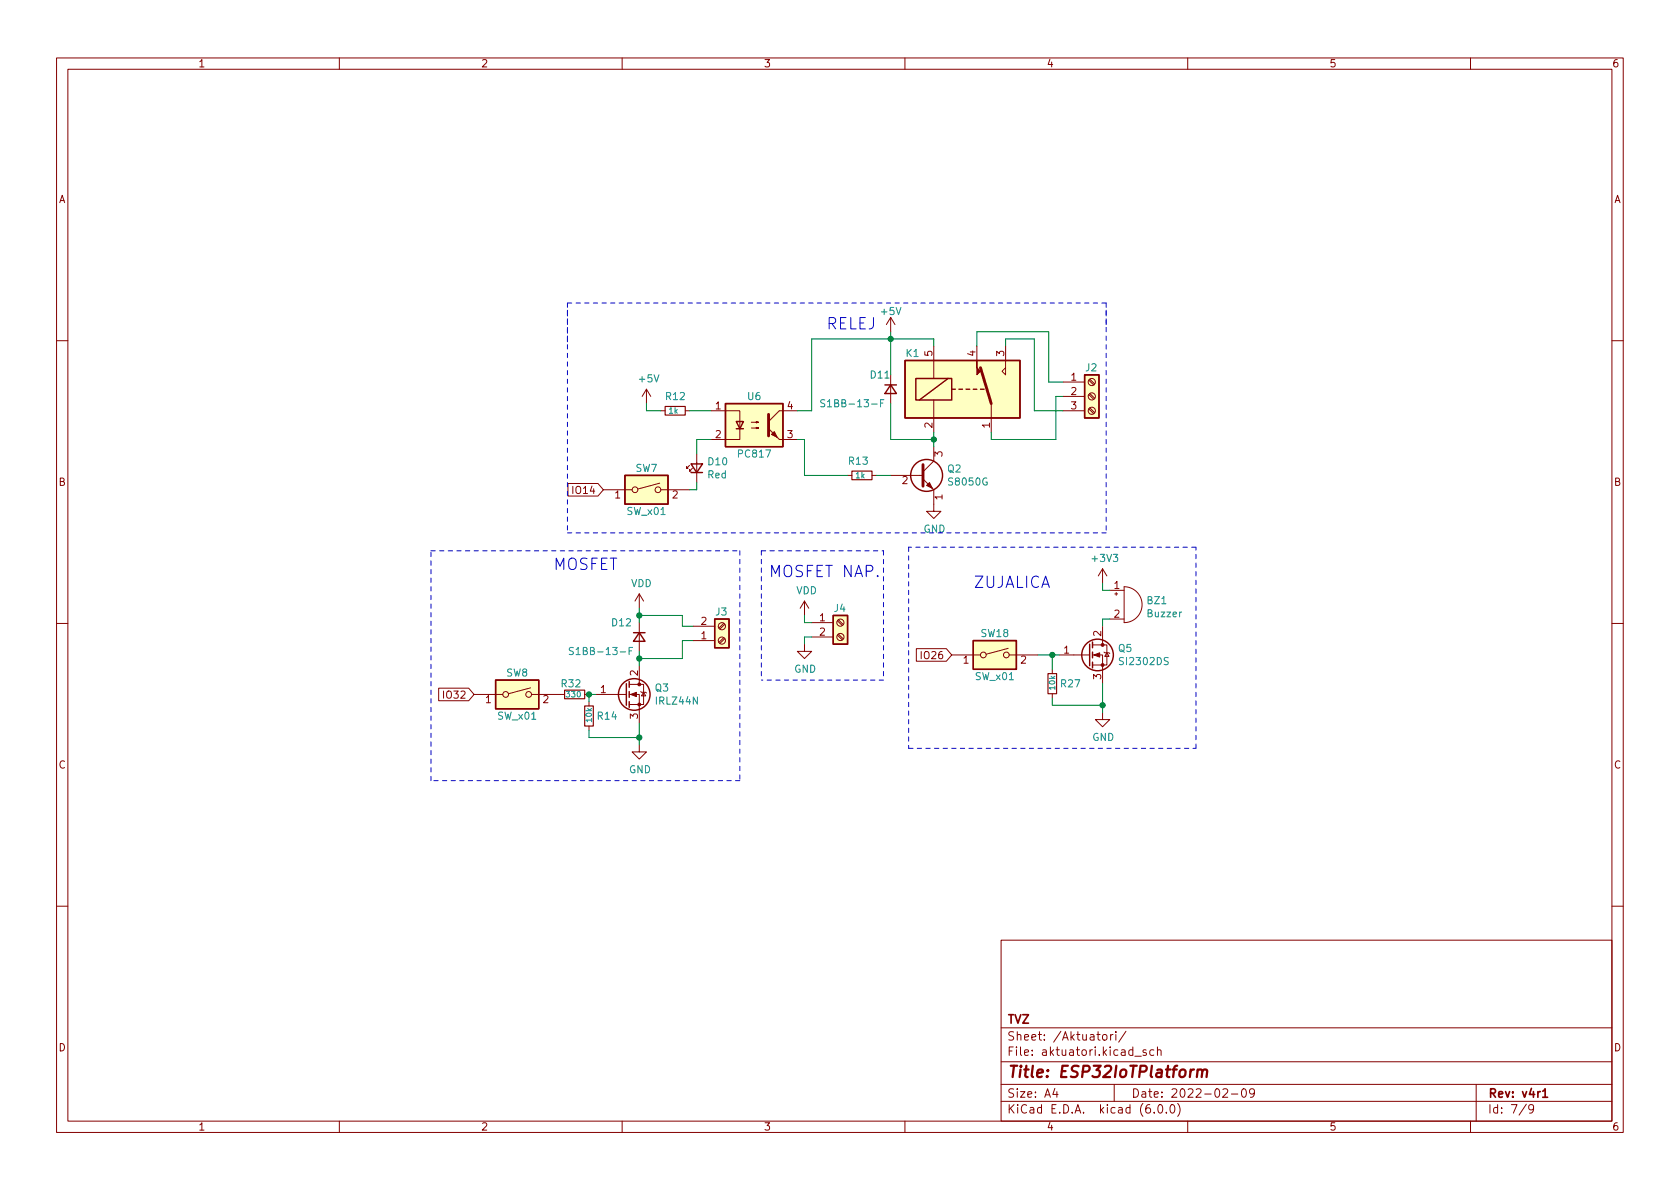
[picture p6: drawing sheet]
<svg xmlns="http://www.w3.org/2000/svg" width="297mm" height="210mm" viewBox="0 0 297 210" stroke-linecap="round" stroke-linejoin="round" font-family="sans-serif">
<g fill="none" stroke="#840000" stroke-width=".18">
<path d="M10 10.2h277v190.1h-277zM12 12.2h273v186.1h-273zM60 10.2v2M110 10.2v2M160 10.2v2M210 10.2v2M260 10.2v2M157.5 56.1v2.6M157.5 56.1l-.8 1.3M157.5 56.1l.7 1.3M10 60.2h2M114.3 68.8l-.8 1.3"/>
<path d="M114.3 68.8v2.6M114.3 68.8l.8 1.3M116.8 72.6h.8M121.2 72.6h.7M125.7 72.6h5.1v5.1h-5.1M132.8 75.7h1.3l-.4 .1v-.2l.4 .1M132.8 74.7h1.3l-.4 .1v-.3l.4 .2M137.8 77.7h3.2M141 72.6h-3.2l-1.9 1.9M157.5 66.3v5.1M165.1 61.2v5.7M165.1 70.7v5.7"/>
<path d="M165.1 79v2.5l-1.9 1.9M172.7 61.2v2.5M175.3 71.4v5M177.8 61.2v5.1l-.6-.6 .6-.7M188 72.6h3.8M188 67.6h3.8M188 70.1h3.8M192.5 72.3l.9 .8M192.5 69.8l.9 .8M192.5 67.2l.9 .9M192.7 72.1l.8 .9M192.7 69.6l.8 .8"/>
<path d="M192.7 67.1l.8 .8M285 60.2h2M100.4 85.5h5.3l1 1.1-1 1.1h-5.3zM106.7 86.6h5.1M116.7 85.4l-3.9 1.1M116.8 86.6h5.1M121.9 82.3l-.5 .5v-.3v.3h.3M122.4 82.8l-.5 .5v-.2v.2h.3M123.2 80.3v5M149.9 84.1h.7M154.2 84.1h.7M157.5 84.1h5.7"/>
<path d="M163.2 84.7l1.9 1.9v3.8h1.3l-1.3 1.3-1.3-1.3h1.3M10 110.2h2M113 105v2.6M113 110.1v5.1M113 117.7v3.3M113 105l-.7 1.3M113 105l.8 1.3M122.6 113.3h3.8M122.6 110.7h3.8M128 110.2l-.9 .9M128 112.8l-.9 .8M128.1 110.4l-.8 .8"/>
<path d="M128.1 112.9l-.8 .9M142.2 113.9v1.3h1.3l-1.3 1.3-1.2-1.3h1.2M142.2 106.3l-.7 1.3M142.2 106.3v2.5M142.2 106.3l.8 1.3M143.5 110.1h3.8M143.5 112.6h3.8M148.1 112.3l.8 .9M148.1 109.8l.8 .8M148.2 112.1l.9 .9M148.2 109.6l.9 .8M162 114.7h5.3l1 1.1-1 1.1h-5.3z"/>
<path d="M168.3 115.8h5.1M178.3 114.6l-3.9 1.1M178.4 115.8h5.1M186.1 118.4v.7M187.3 115.8h5.4M193.2 115.8h1.7v5.1M193.2 114h2.5v3.6h-2.5M194.9 100.6l-.7 1.2M194.9 100.6v2.5M194.9 110.7v3.3M194.9 100.6l.8 1.2M195.2 115.3l.1 .1h.8l.1 .2"/>
<path d="M195.7 115.4l.4 .7h-.8zM196.2 104.4h2.6M196.2 109.5h2.6M197.1 105h.5M197.4 104.8v.5M198.8 103.8v6.3M198.8 103.8a3.2 3.2 0 0 1 3.1 3.1 3.2 3.2 0 0 1-3.1 3.2M285 110.2h2M77.6 121.7h5.3l.9 1.1-.9 1.1h-5.3zM83.8 122.8h5.1M93.8 121.6l-3.9 1.1M94 122.8h5.8"/>
<path d="M103.4 122.8h.7M104.1 124.1v.7M104.1 128.4v.8M105.4 122.8h5.3M111.3 122.8h1.7v5.1M111.3 121h2.5v3.6h-2.5M113 131.7v1.3h1.3l-1.3 1.2-1.2-1.2h1.2M113.3 122.3l.1 .1h.8l.1 .1M113.8 122.4l.4 .7h-.8zM186.1 122.7v.7M194.9 126v1.2h1.3l-1.3 1.3-1.2-1.3h1.2M10 160.2h2"/>
<path d="M177 166.3h108v32h-108zM285 160.2h2M60 198.3v2M110 198.3v2M160 198.3v2M177 194.8h108M177 191.8h108M177 187.8h108M177 181.8h108M186.5 192.5l-.4 1h1M186.9 193v1M195 183.1l.2-.2 .4 .2 .1 .5-.1 .3h-.4l-.2-.1z"/>
<path d="M196.4 182.9v1M196.8 182.9l-.3 .1-.1 .2M197 191.8v3M197.3 182.4v.2M197.3 182.9v1M199.1 182.4l-1.3 1.9M200.6 186.8h1.2M202.6 185.7l-.3-.1-.2 .2v.3l.5 .1v.4h-.5M204 185.7l-.4-.1-.3 .3v.4l.1 .3h.6M204.1 196.7v.1M204.6 185.8l.3-.2 .3 .1 .1 .9M204.6 185.1v1.5"/>
<path d="M204.9 195.4l.2-.1a.81 .81 0 0 1 .6 .7 .81 .81 0 0 1-.3 .8h-.2a.81 .81 0 0 1-.6-.6 .81 .81 0 0 1 .3-.8zM206.2 196.7v.1M207.1 195.4l.1-.1a.81 .81 0 0 1 .6 .7 .81 .81 0 0 1-.3 .8h-.1a.81 .81 0 0 1-.6-.6 .81 .81 0 0 1 .3-.8zM208.2 195.1a1.72 1.72 0 0 1 0 2.3M210 198.3v2M216.2 192.7l.6-.2 .2 .2 .1 .3-1 1h1M217.7 193.5h1.2M219.7 192.6l.2-.1a.81 .81 0 0 1 .5 .7 .81 .81 0 0 1-.3 .8h-.1a.81 .81 0 0 1-.6-.6 .81 .81 0 0 1 .3-.8zM221.8 193.2l-.3 .3-.4-.1-.2-.2 .2-.6 .4-.1 .2 .2a.99 .99 0 0 1-.3 1.3h-.3M260 198.3v2M261 191.8v6.5M269.9 195.3l-1.3 1.9"/>
<path d="M271.2 196l-.3 .3h-.3l-.3-.3 .1-.6 .5-.1 .2 .2a.99 .99 0 0 1-.4 1.3h-.3"/>
<circle cx="193" cy="72.6" r=".63"/>
<circle cx="193" cy="67.6" r=".63"/>
<circle cx="193" cy="70.1" r=".63"/>
<circle cx="112.3" cy="86.6" r=".51"/>
<circle cx="116.3" cy="86.6" r=".51"/>
<circle cx="127.6" cy="113.3" r=".63"/>
<circle cx="127.6" cy="110.7" r=".63"/>
<circle cx="148.6" cy="112.6" r=".63"/>
<circle cx="148.6" cy="110.1" r=".63"/>
<circle cx="173.9" cy="115.8" r=".51"/>
<circle cx="177.9" cy="115.8" r=".51"/>
<circle cx="89.4" cy="122.8" r=".51"/>
<circle cx="93.5" cy="122.8" r=".51"/>
</g>
<path d="M272.8 193l.4-.5v1.5M272.8 194h.8" fill="none" stroke="#840000" stroke-width=".3"/>
<path d="M211.1 189.1l-.4 .1-.2 .3M211.8 189.3a.49 .49 0 0 1 .8 .1l-.1 1.1M211.8 189.1l-.2 1.4M212.6 189.4a.5 .5 0 0 1 .8-.2l-.1 1.3" fill="none" stroke="#840000" stroke-width=".4"/>
<g fill="#ffffc2" stroke="#ffffc2" stroke-width=".18">
<path d="M128.3 71.4h10.1v7.6h-10.1z"/>
<path d="M87.6 120.3h7.6v5h-7.6z"/>
<path d="M191.8 66.3h2.5v7.6h-2.5z"/>
<path d="M160 63.7h20.3v10.2h-20.3z"/>
<path d="M110.5 84.1h7.6v5h-7.6z"/>
<path d="M126.4 109.5h2.5v5h-2.5z"/>
<path d="M172.1 113.3h7.6v5.1h-7.6z"/>
<path d="M147.3 108.8h2.6v5.1h-2.6z"/>
</g>
<g fill="none" stroke="#840000" stroke-width=".25">
<path d="M128.3 71.4h10.1v7.6h-10.1zM130.2 74.5h1.2l-.6 1.3zM130.2 75.8h1.2M156.5 68.1h2M157.5 68.1l1 1.5h-2zM160 63.7h20.3v10.2h-20.3zM161.9 66.9h6.4v3.8h-6.4zM167.6 66.9l-5 3.8M168.3 68.8h.6M169.5 68.8h.7M170.8 68.8h.6M172.1 68.8h.6"/>
<path d="M173.4 68.8h.6M191.8 66.3h2.5v7.6h-2.5zM110.5 84.1h7.6v5h-7.6zM122.2 82h2l-1 1.6zM122.2 83.6h2M112 111.9h2M113 111.9l1 1.5h-2zM126.4 109.5h2.5v5h-2.5zM147.3 108.8h2.6v5.1h-2.6zM172.1 113.3h7.6v5.1h-7.6zM192.7 113.9v3.8M193.2 113.5v1"/>
<path d="M193.2 115.3v1M193.2 117.1v1M87.6 120.3h7.6v5h-7.6zM110.7 120.9v3.8M111.3 120.5v1M111.3 122.3v1M111.3 124.1v1"/>
<circle cx="163.8" cy="84.1" r="2.82"/>
<circle cx="194.1" cy="115.8" r="2.79"/>
<circle cx="112.1" cy="122.8" r="2.79"/>
</g>
<g fill="#840000" stroke="#840000" stroke-width=".18">
<path d="M135.9 75.8l1.9 1.9z"/>
<path d="M136.4 76.8l.5-.5 .5 1z"/>
<path d="M111.5 122.8l1-.4v.8z"/>
<path d="M172.7 63.7v1.3l.7 .7-.7 .6z"/>
<path d="M193.4 115.8l1-.4v.8z"/>
<path d="M164.3 85.3l.5 1.1-1-.6z"/>
<circle cx="113" cy="124.6" r=".25"/>
<circle cx="113" cy="121" r=".25"/>
<circle cx="194.9" cy="117.6" r=".25"/>
<circle cx="194.9" cy="114" r=".25"/>
</g>
<path d="M135.9 73.3v3.8M173.4 65l1.9 6.4M163.2 82.2v3.8" fill="none" stroke="#840000" stroke-width=".51"/>
<path d="M117.6 71.9h3.6v1.5h-3.6zM150.6 83.3h3.6v1.5h-3.6zM185.3 119.1h1.5v3.6h-1.5zM99.8 122h3.6v1.6h-3.6zM103.4 124.8h1.5v3.6h-1.5z" fill="none" stroke="#840000" stroke-width=".2"/>
<path d="M145.8 70.7h-.5l-.1 .1v.4l.5 .2 .1 .3-.2 .2h-.5M155.7 71.3h.4M156.3 70.7h-.6v1.2M101.4 114.5h-.5l-.2 .1v.4l.6 .2 .1 .3-.3 .3-.4-.1M111.2 115.1h.5M111.8 114.5h-.6v1.3" fill="none" stroke="#008484" stroke-width=".18"/>
<g fill="none" stroke="#0000c2" stroke-width=".18" stroke-dasharray=".8 .8">
<path d="M100.3 53.6v7M100.3 54.9v39.3M195.6 53.6h-95.3M195.6 57.4v-3.8M195.6 54.9v39.3M76.2 97.4h54.6M130.8 97.4v40.6M134.6 97.4h21.6M134.6 97.4v22.9M156.2 97.4v22.9M160.7 96.8v35.5M195.6 94.2h-95.3"/>
<path d="M211.5 96.8h-50.8M76.2 138v-40.6M130.8 138h-54.6M156.2 120.3h-21.6M160.7 132.3h50.8M211.5 132.3v-35.5"/>
</g>
<g fill="none" stroke="#008400" stroke-width=".18">
<path d="M157.5 58.7v7.6M114.3 71.4v1.2h2.5M121.9 72.6h3.8M125.7 77.7h-2.5v2.6M141 77.7h1.2v6.4h7.7M157.5 71.4v6.3h7.6M165.1 61.2v-1.3h-21.6v12.7h-2.5M165.1 76.4v2.6M172.7 61.2v-2.5h12.7v8.9h2.6M177.8 61.2v-1.3h5.1v12.7h5.1M188 70.1h-1.3v7.6h-11.4v-1.3M123.2 85.3v1.3h-1.3"/>
<path d="M154.9 84.1h2.6M113 108.8h7.6v1.9h2M113 107.6v2.5M113 115.2v2.5M122.6 113.3h-2v3.2h-7.6M142.2 108.8v1.3h1.3M143.5 112.6h-1.3v1.3M183.5 115.8h3.8M186.1 115.8v2.6M194.9 103.1v1.3h1.3M196.2 109.5h-1.3v1.2M104.1 129.2v1.2h8.9"/>
<path d="M105.4 122.8h-1.3v1.3M113 127.9v3.8M186.1 123.4v1.3h8.8M194.9 120.9v5.1"/>
</g>
<g fill="#008400" stroke="#008400" stroke-width=".18">
<circle cx="194.9" cy="124.7" r=".46"/>
<circle cx="165.1" cy="77.7" r=".46"/>
<circle cx="186.1" cy="115.8" r=".46"/>
<circle cx="113" cy="130.4" r=".46"/>
<circle cx="104.1" cy="122.8" r=".46"/>
<circle cx="113" cy="108.8" r=".46"/>
<circle cx="113" cy="116.5" r=".46"/>
<circle cx="157.5" cy="59.9" r=".46"/>
</g>
<g font-size="2.8" fill="#0000c2">
<text x="146" y="58.3">RELEJ</text>
<text x="97.8" y="100.8">MOSFET</text>
<text x="135.9" y="102.1">MOSFET NAP.</text>
<text x="172.1" y="104">ZUJALICA</text>
</g>
<text font-size="2.8" fill="#840000" x="178" y="190.6">Title: ESP32IoTPlatform</text>
<g font-size="2.1" fill="#840000">
<text x="178" y="184">Sheet: /Aktuatori/</text>
<text x="178" y="181">TVZ</text>
<text x="178" y="186.7">File: aktuatori.kicad_sch</text>
<text x="178" y="196.9">KiCad E.D.A. kicad (6.0.0)</text>
<text x="178" y="194.1">Size: A4</text>
<text x="200" y="194.1">Date: 2022-02-09</text>
<text x="263" y="194.1">Rev: v4r1</text>
<text x="263" y="196.9">Id: 7/9</text>
</g>
<g font-size="1.8" fill="#840000">
<text x="35" y="11.9">1</text>
<text x="85" y="11.9">2</text>
<text x="135" y="11.9">3</text>
<text x="185" y="11.9">4</text>
<text x="235" y="11.9">5</text>
<text x="285" y="11.9">6</text>
<text x="10.3" y="35.9">A</text>
<text x="285.3" y="35.9">A</text>
<text x="164.8" y="63" transform="rotate(-90 164.8 63)">5</text>
<text x="172.5" y="63" transform="rotate(-90 172.5 63)">4</text>
<text x="177.5" y="63" transform="rotate(-90 177.5 63)">3</text>
<text x="189.4" y="67.3">1</text>
<text x="189.4" y="69.8">2</text>
<text x="126.5" y="72.4">1</text>
<text x="126.5" y="77.5">2</text>
<text x="139.2" y="77.5">3</text>
<text x="139.2" y="72.4">4</text>
<text x="164.8" y="75.7" transform="rotate(-90 164.8 75.7)">2</text>
<text x="175" y="75.7" transform="rotate(-90 175 75.7)">1</text>
<text x="189.4" y="72.4">3</text>
<text x="166.6" y="80.8" transform="rotate(-90 166.6 80.8)">3</text>
<text x="10.3" y="85.9">B</text>
<text x="101.6" y="87.3">IO14</text>
<text x="108.7" y="88.1">1</text>
<text x="118.9" y="88.1">2</text>
<text x="159.5" y="85.6">2</text>
<text x="166.6" y="88.4" transform="rotate(-90 166.6 88.4)">1</text>
<text x="285.3" y="85.9">B</text>
<text x="197" y="104.1">1</text>
<text x="124" y="113">1</text>
<text x="124" y="110.5">2</text>
<text x="144.9" y="109.8">1</text>
<text x="144.9" y="112.4">2</text>
<text x="194.7" y="112.5" transform="rotate(-90 194.7 112.5)">2</text>
<text x="197" y="109.2">2</text>
<text x="112.8" y="119.5" transform="rotate(-90 112.8 119.5)">2</text>
<text x="163.2" y="116.5">IO26</text>
<text x="170.3" y="117.3">1</text>
<text x="180.5" y="117.3">2</text>
<text x="188.1" y="115.6">1</text>
<text x="78.7" y="123.5">IO32</text>
<text x="85.9" y="124.3">1</text>
<text x="96" y="124.3">2</text>
<text x="106.2" y="122.5">1</text>
<text x="194.7" y="120.1" transform="rotate(-90 194.7 120.1)">3</text>
<text x="112.8" y="127.1" transform="rotate(-90 112.8 127.1)">3</text>
<text x="10.3" y="135.9">C</text>
<text x="285.3" y="135.9">C</text>
<text x="10.3" y="185.9">D</text>
<text x="285.3" y="185.9">D</text>
<text x="35" y="199.9">1</text>
<text x="85" y="199.9">2</text>
<text x="135" y="199.9">3</text>
<text x="185" y="199.9">4</text>
<text x="235" y="199.9">5</text>
<text x="285" y="199.9">6</text>
</g>
<g font-size="1.8" fill="#008484">
<text x="155.9" y="55.7">+5V</text>
<text x="160.2" y="63.1">K1</text>
<text x="192" y="65.7">J2</text>
<text x="113.1" y="67.6">+5V</text>
<text x="117.8" y="70.7">R12</text>
<text x="132.2" y="70.7">U6</text>
<text x="154" y="66.9">D11</text>
<text x="146.2" y="72">S1BB-13-F</text>
<text x="112.4" y="83.4">SW7</text>
<text x="125.3" y="82.3">D10</text>
<text x="130.6" y="80.9">PC817</text>
<text x="150.1" y="82.2">R13</text>
<text x="167.6" y="83.5">Q2</text>
<text x="125.1" y="84.6">Red</text>
<text x="167.9" y="85.8">S8050G</text>
<text x="110.9" y="91.1">SW_x01</text>
<text x="163.3" y="94.2">GND</text>
<text x="193.2" y="99.4">+3V3</text>
<text x="111.5" y="103.8">VDD</text>
<text x="140.8" y="105.1">VDD</text>
<text x="202.9" y="106.8">BZ1</text>
<text x="108.3" y="110.7">D12</text>
<text x="126.5" y="108.8">J3</text>
<text x="147.5" y="108.2">J4</text>
<text x="173.5" y="112.6">SW18</text>
<text x="203" y="109.1">Buzzer</text>
<text x="89.5" y="119.6">SW8</text>
<text x="101.7" y="115.8">S1BB-13-F</text>
<text x="140.4" y="118.9">GND</text>
<text x="197.8" y="115.3">Q5</text>
<text x="198.2" y="117.6">SI2302DS</text>
<text x="99.3" y="121.5">R32</text>
<text x="115.8" y="122.3">Q3</text>
<text x="116.1" y="124.6">IRLZ44N</text>
<text x="172.5" y="120.3">SW_x01</text>
<text x="187.6" y="121.5">R27</text>
<text x="88" y="127.2">SW_x01</text>
<text x="105.7" y="127.2">R14</text>
<text x="193.1" y="131">GND</text>
<text x="111.2" y="136.7">GND</text>
</g>
<g font-size="1.4" fill="#008484">
<text x="118.3" y="73.1">1k</text>
<text x="151.3" y="84.6">1k</text>
<text x="100.2" y="123.3">330</text>
<text x="186.6" y="121.9" transform="rotate(-90 186.6 121.9)">10k</text>
<text x="104.6" y="127.6" transform="rotate(-90 104.6 127.6)">10k</text>
</g>
</svg>
